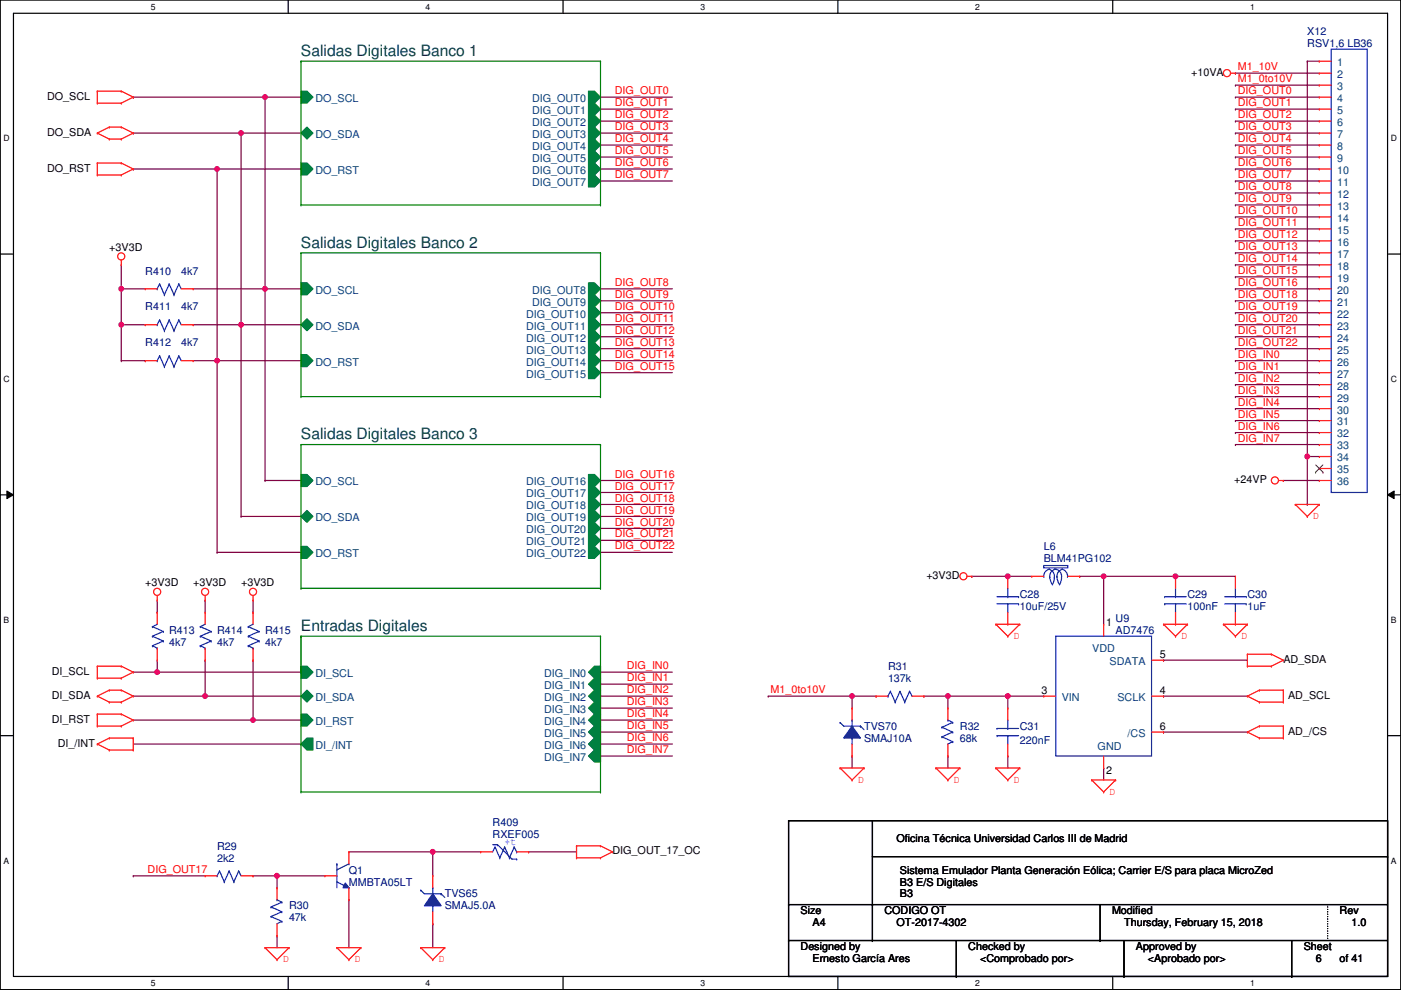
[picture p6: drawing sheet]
<svg xmlns="http://www.w3.org/2000/svg" width="297mm" height="210mm" viewBox="0 0 297 210" stroke-linecap="round" stroke-linejoin="round" font-family="sans-serif">
<path d="M.1 0h296.9v209.8h-296.9zM2.9 2.8h291.3v204.2h-291.3z" fill="none" stroke="#000" stroke-width=".25"/>
<g fill="#fff">
<path d="M32 .4h1v2h-1z"/>
<path d="M32 207.4h1v2h-1z"/>
</g>
<path d="M61.1 0v2.8M61.1 207v2.8" fill="none" stroke="#000" stroke-width=".25"/>
<g fill="#fff">
<path d="M90.2 .4h1v2h-1z"/>
<path d="M90.2 207.4h1v2h-1z"/>
</g>
<path d="M119.4 0v2.8M119.4 207v2.8" fill="none" stroke="#000" stroke-width=".25"/>
<g fill="#fff">
<path d="M148.5 .4h1v2h-1z"/>
<path d="M148.5 207.4h1v2h-1z"/>
</g>
<path d="M177.6 0v2.8M177.6 207v2.8" fill="none" stroke="#000" stroke-width=".25"/>
<g fill="#fff">
<path d="M206.8 .4h1v2h-1z"/>
<path d="M206.8 207.4h1v2h-1z"/>
</g>
<path d="M235.9 0v2.8M235.9 207v2.8" fill="none" stroke="#000" stroke-width=".25"/>
<g fill="#fff">
<path d="M265 .4h1v2h-1z"/>
<path d="M265 207.4h1v2h-1z"/>
<path d="M.8 28.3h1.2v2.1h-1.2z"/>
<path d="M294.9 28.3h1.3v2.1h-1.3z"/>
<path d="M.8 79.4h1.2v2h-1.2z"/>
<path d="M294.9 79.4h1.3v2h-1.3z"/>
</g>
<path d="M.1 53.9h2.8M294.2 53.9h2.8" fill="none" stroke="#000" stroke-width=".25"/>
<g fill="#fff">
<path d="M.8 130.5h1.2v2h-1.2z"/>
<path d="M294.9 130.5h1.2v2h-1.2z"/>
</g>
<path d="M.1 104.9h2.8M294.2 104.9h2.8" fill="none" stroke="#000" stroke-width=".25"/>
<path d="M1.5 104.1l1.4 .8-1.4 .8zM294.2 104.9l1.4-.8v1.6z" fill="#000"/>
<path d="M1.5 104.1l1.4 .8-1.4 .8zM294.2 104.9l1.4-.8v1.6z" fill="none" stroke="#000" stroke-width=".21"/>
<g fill="#fff">
<path d="M.8 181.5h1.2v2h-1.2z"/>
<path d="M294.9 181.5h1.2v2h-1.2z"/>
</g>
<path d="M.1 156h2.8M294.2 156h2.8" fill="none" stroke="#000" stroke-width=".25"/>
<g fill="none" stroke="#800040" stroke-width=".25">
<path d="M28.3 20.6h.1M28.3 28.2h.1M28.3 35.8h.1M28.3 28.2h22.8M28.3 20.6h27.9M28.3 35.8h17.7M56.2 20.6h.1M56.2 20.6v40.6M127.3 28.2h.1M127.3 25.7h.1M127.3 23.1h.1M127.3 20.6h.1"/>
<path d="M127.3 33.3h.1M127.3 35.8h.1M127.3 30.8h.1M127.3 28.2h15.3M127.3 25.7h15.3M127.3 23.1h15.3M127.3 20.6h15.3M127.3 33.3h15.3M127.3 35.8h15.3M127.3 30.8h15.3M261.9 76.5h.1M261.9 79h.1"/>
<path d="M261.9 76.5h17.8M261.9 79h17.8M261.9 89.2h.1M261.9 86.6h.1M261.9 84.1h.1M261.9 81.6h.1M261.9 89.2h17.8M261.9 86.6h17.8M261.9 84.1h17.8M261.9 81.6h17.8"/>
</g>
<circle cx="56.2" cy="61.2" r=".5" fill="#f0f"/>
<circle cx="56.2" cy="61.2" r=".5" fill="none" stroke="#f0f" stroke-width=".25"/>
<circle cx="56.2" cy="20.6" r=".5" fill="#f0f"/>
<circle cx="56.2" cy="20.6" r=".5" fill="none" stroke="#f0f" stroke-width=".25"/>
<path d="M51.1 28.2h.1M51.1 28.2v40.7M56.2 20.6h.1M56.2 20.6h7.6M56.2 61.2h.1M56.2 61.2h7.6" fill="none" stroke="#800040" stroke-width=".25"/>
<circle cx="51.1" cy="28.2" r=".5" fill="#f0f"/>
<circle cx="51.1" cy="28.2" r=".5" fill="none" stroke="#f0f" stroke-width=".25"/>
<path d="M46 35.8h.1M46 35.8v40.7M51.1 28.2h.1M51.1 28.2h12.7M51.1 68.9h.1M51.1 68.9h12.7" fill="none" stroke="#800040" stroke-width=".25"/>
<circle cx="46" cy="35.8" r=".5" fill="#f0f"/>
<circle cx="46" cy="35.8" r=".5" fill="none" stroke="#f0f" stroke-width=".25"/>
<path d="M46 35.8h.1M46 35.8h17.8M46 76.5h.1M46 76.5h17.8M51.1 68.9h.1M51.1 68.9v40.6M56.2 61.2h.1M56.2 61.2v40.7M56.2 101.9h.1M56.2 101.9h7.6" fill="none" stroke="#800040" stroke-width=".25"/>
<circle cx="51.1" cy="68.8" r=".5" fill="#f0f"/>
<circle cx="51.1" cy="68.8" r=".5" fill="none" stroke="#f0f" stroke-width=".25"/>
<path d="M46 76.5h.1M46 76.5v40.6M51.1 109.5h.1M51.1 109.5h12.7" fill="none" stroke="#800040" stroke-width=".25"/>
<circle cx="46" cy="76.5" r=".5" fill="#f0f"/>
<circle cx="46" cy="76.5" r=".5" fill="none" stroke="#f0f" stroke-width=".25"/>
<path d="M46 117.1h.1M46 117.1h17.8M28.3 142.5h5M28.3 147.6h15.2M33.3 142.5h.1M43.5 147.6h.1" fill="none" stroke="#800040" stroke-width=".25"/>
<circle cx="43.5" cy="147.6" r=".5" fill="#f0f"/>
<circle cx="43.5" cy="147.6" r=".5" fill="none" stroke="#f0f" stroke-width=".25"/>
<path d="M28.3 152.7h25.4M53.7 152.7h.1" fill="none" stroke="#800040" stroke-width=".25"/>
<circle cx="53.6" cy="152.7" r=".5" fill="#f0f"/>
<circle cx="53.6" cy="152.7" r=".5" fill="none" stroke="#f0f" stroke-width=".25"/>
<g fill="none" stroke="#800040" stroke-width=".25">
<path d="M277.2 13v83.8M261.9 91.7h.1M261.9 94.3h.1M261.9 91.7h17.8M261.9 94.3h17.8M277.2 96.8h.1M272.1 101.9h.1M272.1 101.9h7.6M63.8 134.9h.1M63.8 134.9v7.6M127.3 150.1h.1M127.3 152.7h.1"/>
<path d="M127.3 155.2h.1M127.3 157.8h.1M127.3 145.1h.1M127.3 142.5h.1M127.3 147.6h.1M127.3 150.1h15.3M127.3 152.7h15.3M127.3 155.2h15.3M127.3 157.8h15.3M127.3 145.1h15.3M127.3 142.5h15.3M127.3 147.6h15.3"/>
<path d="M127.3 160.3h.1M127.3 160.3h15.3"/>
</g>
<circle cx="277.2" cy="96.8" r=".5" fill="#f0f"/>
<circle cx="277.2" cy="96.8" r=".5" fill="none" stroke="#f0f" stroke-width=".25"/>
<g fill="none" stroke="#800040" stroke-width=".25">
<path d="M127.3 38.4h.1M127.3 38.4h15.3M127.3 68.9h.1M127.3 66.3h.1M127.3 63.8h.1M127.3 61.2h.1M127.3 73.9h.1M127.3 71.4h.1M127.3 79h.1M127.3 76.5h.1M127.3 68.9h15.3M127.3 66.3h15.3"/>
<path d="M127.3 63.8h15.3M127.3 61.2h15.3M127.3 73.9h15.3M127.3 71.4h15.3M127.3 79h15.3M127.3 76.5h15.3M277.2 96.8h.1M277.2 96.8h2.5M277.2 96.8v10.2M127.3 104.4h.1M127.3 109.5h.1M127.3 107h.1"/>
<path d="M127.3 101.9h.1M127.3 112h.1M127.3 114.6h.1M127.3 117.1h.1M127.3 104.4h15.3M127.3 109.5h15.3M127.3 107h15.3M127.3 101.9h15.3M127.3 112h15.3M127.3 114.6h15.3M127.3 117.1h15.3M277.2 107h.1"/>
<path d="M28.3 185.7h.1M28.3 185.7h15.2M53.7 185.7h.1M53.7 185.7h5M58.7 185.7h.1M58.7 185.7v2.5M74 190.8h.1M74 190.8v10.1"/>
</g>
<circle cx="58.7" cy="185.7" r=".5" fill="#f0f"/>
<circle cx="58.7" cy="185.7" r=".5" fill="none" stroke="#f0f" stroke-width=".25"/>
<path d="M58.7 185.7h.1M58.7 198.4h.1M58.7 185.7h10.2M58.7 198.4v2.5M74 180.6h17.8M91.8 180.6h.1" fill="none" stroke="#800040" stroke-width=".25"/>
<circle cx="91.7" cy="180.6" r=".5" fill="#f0f"/>
<circle cx="91.7" cy="180.6" r=".5" fill="none" stroke="#f0f" stroke-width=".25"/>
<path d="M234 122.2h.1M234 122.2v10.2M162.9 147.6h.1M162.9 147.6h17.8M195.9 147.6h.1M195.9 147.6h5.1" fill="none" stroke="#800040" stroke-width=".25"/>
<circle cx="201" cy="147.6" r=".5" fill="#f0f"/>
<circle cx="201" cy="147.6" r=".5" fill="none" stroke="#f0f" stroke-width=".25"/>
<path d="M201 147.6h.1M201 147.6v2.5M213.7 147.6h.1M213.7 147.6h7.6M213.7 147.6v2.5" fill="none" stroke="#800040" stroke-width=".25"/>
<circle cx="213.7" cy="147.6" r=".5" fill="#f0f"/>
<circle cx="213.7" cy="147.6" r=".5" fill="none" stroke="#f0f" stroke-width=".25"/>
<g fill="none" stroke="#800040" stroke-width=".25">
<path d="M206.1 122.2h.1M206.1 122.2h7.6M228.9 122.2h.1M228.9 122.2h5.1M246.7 140h.1M246.7 140h17.8M201 147.6h.1M201 147.6h12.7M246.7 147.6h.1M246.7 155.2h.1M246.7 147.6h17.8M246.7 155.2h17.8"/>
<path d="M201 160.3h.1M201 160.3v2.5M213.7 160.3h.1M213.7 160.3v2.5"/>
</g>
<circle cx="234" cy="122.2" r=".5" fill="#f0f"/>
<circle cx="234" cy="122.2" r=".5" fill="none" stroke="#f0f" stroke-width=".25"/>
<path d="M234 122.2h.1M234 122.2h15.2" fill="none" stroke="#800040" stroke-width=".25"/>
<circle cx="249.2" cy="122.2" r=".5" fill="#f0f"/>
<circle cx="249.2" cy="122.2" r=".5" fill="none" stroke="#f0f" stroke-width=".25"/>
<g fill="none" stroke="#800040" stroke-width=".25">
<path d="M261.9 18.1h.1M261.9 15.5h.1M261.9 18.1h17.8M261.9 15.5h17.8M277.2 13h.1M277.2 13h2.5M261.9 28.2h.1M261.9 25.7h.1M261.9 23.1h.1M261.9 20.6h.1M261.9 38.4h.1M261.9 35.8h.1"/>
<path d="M261.9 33.3h.1M261.9 30.8h.1M261.9 28.2h17.8M261.9 25.7h17.8M261.9 23.1h17.8M261.9 20.6h17.8M261.9 38.4h17.8M261.9 35.8h17.8M261.9 33.3h17.8M261.9 30.8h17.8M261.9 48.5h.1M261.9 46h.1"/>
<path d="M261.9 43.5h.1M261.9 40.9h.1M261.9 58.7h.1M261.9 56.2h.1M261.9 53.6h.1M261.9 51.1h.1M261.9 48.5h17.8M261.9 46h17.8M261.9 43.5h17.8M261.9 40.9h17.8M261.9 58.7h17.8M261.9 56.2h17.8"/>
<path d="M261.9 53.6h17.8M261.9 51.1h17.8M261.9 66.3h.1M261.9 63.8h.1M261.9 61.2h.1M261.9 68.9h.1M261.9 71.4h.1M261.9 73.9h.1M261.9 66.3h17.8M261.9 63.8h17.8M261.9 61.2h17.8M261.9 68.9h17.8"/>
<path d="M261.9 71.4h17.8M261.9 73.9h17.8M213.7 122.2h.1M213.7 122.2h5.1M234 162.8h.1M234 162.8v2.6"/>
</g>
<circle cx="213.7" cy="122.2" r=".5" fill="#f0f"/>
<circle cx="213.7" cy="122.2" r=".5" fill="none" stroke="#f0f" stroke-width=".25"/>
<g fill="none" stroke="#800040" stroke-width=".25">
<path d="M249.2 122.2h.1M249.2 122.2h12.7M180.7 147.6h.1M180.7 147.6v2.5M180.7 160.3h.1M180.7 160.3v2.5M91.8 195.9h.1M91.8 180.6h.1M91.8 180.6h10.1M91.8 180.6v5.1M91.8 195.9v5M112.1 180.6h.1"/>
<path d="M112.1 180.6h10.1"/>
</g>
<circle cx="180.6" cy="147.6" r=".5" fill="#f0f"/>
<circle cx="180.6" cy="147.6" r=".5" fill="none" stroke="#f0f" stroke-width=".25"/>
<path d="M25.7 56.2v5M25.7 61.2h.1M180.7 147.6h5M185.7 147.6h.1" fill="none" stroke="#800040" stroke-width=".25"/>
<circle cx="25.7" cy="61.2" r=".5" fill="#f0f"/>
<circle cx="25.7" cy="61.2" r=".5" fill="none" stroke="#f0f" stroke-width=".25"/>
<path d="M25.7 68.9h.1M25.7 76.5h.1M25.7 76.5h5.1M25.7 68.9h5.1M25.7 68.9v7.6M30.8 76.5h.1" fill="none" stroke="#800040" stroke-width=".25"/>
<circle cx="25.7" cy="68.8" r=".5" fill="#f0f"/>
<circle cx="25.7" cy="68.8" r=".5" fill="none" stroke="#f0f" stroke-width=".25"/>
<g fill="none" stroke="#800040" stroke-width=".25">
<path d="M25.7 61.2h.1M25.7 68.9h.1M25.7 61.2h5.1M25.7 61.2v7.7M41 61.2h15.2M41 68.9h10.1M41 76.5h5M46 76.5h.1M51.1 68.9h.1M56.2 61.2h.1M33.3 140v2.5M33.3 142.5h.1"/>
<path d="M33.3 142.5h30.5M63.8 142.5h.1"/>
</g>
<circle cx="33.3" cy="142.5" r=".5" fill="#f0f"/>
<circle cx="33.3" cy="142.5" r=".5" fill="none" stroke="#f0f" stroke-width=".25"/>
<g fill="none" stroke="#800040" stroke-width=".25">
<path d="M33.3 129.8h.1M33.3 127.3v2.5M43.5 140h.1M43.5 127.3h.1M43.5 127.3v2.5M43.5 140v7.6M53.7 140h.1M53.7 129.8h.1M53.7 127.3v2.5M53.7 140v12.7M28.3 157.8h35.5M43.5 147.6h.1"/>
<path d="M43.5 147.6h20.3M53.7 152.7h.1M53.7 152.7h10.1M63.8 157.8h.1"/>
</g>
<g fill="none" stroke="#f00" stroke-width=".25">
<path d="M20.6 19.3h.1M20.6 19.3v2.6M20.6 19.3h5.1M25.7 19.3h.1M25.7 19.3l2.6 1.3M260.9 15.5h1M261.9 15.5h.1M20.6 37.1h.1M20.6 34.6h.1M20.6 21.9h.1M20.6 28.2h.1M20.6 34.6v2.5"/>
<path d="M20.6 34.6h5.1M20.6 37.1h5.1M20.6 21.9h5.1M20.6 28.2l2.6 1.3M23.2 26.9h.1M23.2 29.5h.1M23.2 26.9l-2.6 1.3M23.2 26.9h2.5M23.2 29.5h2.5M25.7 34.6h.1M25.7 37.1h.1M25.7 21.9h.1"/>
<path d="M25.7 26.9h.1M25.7 29.5h.1M25.7 34.6l2.6 1.2M25.7 26.9l2.6 1.3M28.3 35.8h.1M28.3 20.6h.1M28.3 28.2h.1M28.3 35.8l-2.6 1.3M28.3 20.6l-2.6 1.3M28.3 28.2l-2.6 1.3M25.7 56.2h.1M25.7 55.1v1.1"/>
<path d="M30.8 76.5h.1M30.8 76.5h2.5M38.4 76.5h2.6M41 76.5h.1M271.1 101.9h1M272.1 101.9h.1M274.6 107h.1M274.6 107h5.1M274.6 107l2.6 2.5M277.2 109.5h.1M279.7 107h.1M279.7 107l-2.5 2.5"/>
<path d="M33.3 127.3h.1M33.3 126.3v1M43.5 127.3h.1M43.5 126.3v1M53.7 127.3h.1M53.7 126.3v1M205 122.2h1.1M206.1 122.2h.1M211.1 132.4h.1M211.1 132.4h5.1M211.1 132.4l2.6 2.5M213.7 134.9h.1"/>
<path d="M213.7 122.2h.1M213.7 132.4h.1M213.7 122.2v2.5M213.7 129.8v2.6M216.2 132.4h.1M216.2 132.4l-2.5 2.5M246.7 132.4h.1M246.7 132.4h5.1M246.7 132.4l2.5 2.5M249.2 134.9h.1M251.8 132.4h.1M251.8 132.4l-2.6 2.5"/>
<path d="M259.4 132.4h.1M259.4 132.4h5.1M259.4 132.4l2.5 2.5M261.9 134.9h.1M264.5 138.7h.1M264.5 132.4h.1M264.5 138.7h5.1M264.5 138.7v2.5M264.5 132.4l-2.6 2.5M269.6 138.7h.1M269.6 138.7l2.5 1.3M272.1 140h.1"/>
<path d="M272.1 140l-2.5 1.2M20.6 143.8h.1M20.6 141.2h.1M20.6 153.9h.1M20.6 151.4h.1M20.6 147.6h.1M20.6 157.8h.1M20.6 141.2h5.1M20.6 143.8h5.1M20.6 141.2v2.6M20.6 151.4v2.5M20.6 151.4h5.1"/>
<path d="M20.6 153.9h5.1M20.6 147.6l2.6 1.3M20.6 157.8l2.6 1.2M23.2 146.3h.1M23.2 148.9h.1M23.2 156.5h.1M23.2 159h.1M23.2 146.3l-2.6 1.3M23.2 146.3h2.5M23.2 148.9h2.5M23.2 156.5h5.1M23.2 156.5l-2.6 1.3"/>
<path d="M23.2 159h5.1M25.7 141.2h.1M25.7 143.8h.1M25.7 151.4h.1M25.7 153.9h.1M25.7 146.3h.1M25.7 148.9h.1M25.7 141.2l2.6 1.3M25.7 151.4l2.6 1.3M25.7 146.3l2.6 1.3M28.3 142.5h.1M28.3 152.7h.1"/>
<path d="M28.3 147.6h.1M28.3 159h.1M28.3 156.5h.1M28.3 142.5l-2.6 1.3M28.3 152.7l-2.6 1.2M28.3 147.6l-2.6 1.3M28.3 156.5v2.5M213.7 150.1h.1M213.7 150.1v2.6M213.7 157.8v2.5M264.5 147.6h.1M264.5 141.2h.1"/>
<path d="M264.5 155.2h.1M264.5 141.2h5.1M264.5 147.6l2.5 1.3M264.5 155.2l2.5 1.3M267 146.3h.1M267 148.9h.1M267 153.9h.1M267 156.5h.1M267 153.9h5.1M267 146.3h5.1M267 148.9h5.1M267 146.3l-2.5 1.3"/>
<path d="M267 153.9l-2.5 1.3M267 156.5h5.1M269.6 141.2h.1M272.1 148.9h.1M272.1 146.3h.1M272.1 156.5h.1M272.1 153.9h.1M272.1 146.3v2.6M272.1 153.9v2.6M122.2 179.3h.1M122.2 179.3h5.1M122.2 179.3v2.6"/>
<path d="M127.3 179.3h.1M127.3 179.3l2.6 1.3M178.1 162.8h.1M178.1 162.8h5.1M178.1 162.8l2.6 2.6M180.7 165.4h.1M183.2 162.8h.1M183.2 162.8l-2.5 2.6M198.4 162.8h.1M198.4 162.8h5.1M198.4 162.8l2.6 2.6M201 165.4h.1"/>
<path d="M203.5 162.8h.1M203.5 162.8l-2.5 2.6M211.1 162.8h.1M211.1 162.8h5.1M211.1 162.8l2.6 2.6M213.7 165.4h.1M213.7 160.3h.1M216.2 162.8h.1M216.2 162.8l-2.5 2.6M231.5 165.4h.1M231.5 165.4h5M231.5 165.4l2.5 2.5"/>
<path d="M234 167.9h.1M236.5 165.4h.1M236.5 165.4l-2.5 2.5M58.7 198.4h.1M58.7 188.2h.1M58.7 188.2v2.6M58.7 195.9v2.5M101.9 180.6h.1M101.9 180.6h2.6M109.5 180.6h2.6M112.1 180.6h.1M122.2 181.9h.1"/>
<path d="M122.2 181.9h5.1M127.3 181.9h.1M129.9 180.6h.1M129.9 180.6l-2.6 1.3M56.2 200.9h.1M56.2 200.9h5.1M56.2 200.9l2.5 2.6M58.7 203.5h.1M61.3 200.9h.1M61.3 200.9l-2.6 2.6M71.4 200.9h.1M71.4 200.9h5.1"/>
<path d="M71.4 200.9l2.6 2.6M74 203.5h.1M76.5 200.9h.1M76.5 200.9l-2.5 2.6M89.2 200.9h.1M89.2 200.9h5.1M89.2 200.9l2.6 2.6M91.8 203.5h.1M94.3 200.9h.1M94.3 200.9l-2.5 2.6"/>
<circle cx="260.1" cy="15.5" r=".76"/>
<circle cx="25.7" cy="54.4" r=".76"/>
<circle cx="270.3" cy="101.9" r=".76"/>
<circle cx="33.3" cy="125.5" r=".76"/>
<circle cx="43.5" cy="125.5" r=".76"/>
<circle cx="53.6" cy="125.5" r=".76"/>
<circle cx="204.3" cy="122.2" r=".76"/>
</g>
<g fill="none" stroke="#000" stroke-width=".25">
<path d="M167.2 174h127v33h-127zM185 174v25.4M167.2 199.4h.1M167.2 191.8h.1M167.2 199.4h127M167.2 191.8h127M185 199.4h.1M185 191.8h.1M185 181.6h109.2M202.8 199.4v7.6M233.2 199.4h.1M233.2 191.8v7.6"/>
<path d="M238.3 199.4v7.6M273.9 199.4v7.6M294.2 181.6h.1M202.8 207h.1M238.3 207h.1M273.9 207h.1"/>
</g>
<path d="M281.5 191.8v7.6M281.5 199.4h.1" fill="none" stroke="#000" stroke-width=".25" stroke-dasharray="0 .5"/>
<g fill="none" stroke="#00f" stroke-width=".25">
<path d="M33.3 76.5h.1M33.8 75.5h.1M33.8 75.5l1.1 2.2M33.8 75.5l-.5 1M34.9 77.7h.1M35.9 75.5h.1M35.9 75.5l1 2.2M35.9 75.5l-1 2.2M36.9 77.7h.1M37.9 75.5h.1M37.9 75.5l-1 2.2M37.9 75.5l.5 1"/>
<path d="M211.4 128h4.6M211.4 126.5h4.6M213.7 126.5h.1M213.7 128h.1M213.7 124.7v1.8M213.7 128v1.8M216 128h.1M216 126.5h.1M211.4 154.5h.1M211.4 156h.1M211.4 154.5h4.6M211.4 156h4.6"/>
<path d="M213.7 156h.1M213.7 154.5h.1M213.7 152.7v1.8M213.7 156v1.8M104.5 179.1h1M105 179.6h.1M105 179.6l1 2.3M105 179.6l-.5 1M105.5 179.1h.1M105.5 179.1l3 3h1M107 179.6h.1M107 179.6l-1 2.3"/>
<path d="M107 179.6l1 2.3M109 179.6h.1M109 179.6l-1 2.3M109 179.6l.5 1M57.5 194.3h.1M57.5 192.3h.1M57.5 194.3l2.3 1M57.5 192.3l2.3 1M58.7 190.8h.1M58.7 190.8l1.1 .5M59.8 193.3h.1M59.8 191.3h.1"/>
<path d="M59.8 195.3h.1M59.8 193.3l-2.3 1M59.8 191.3l-2.3 1M59.8 195.3l-1.1 .6M90 189.5h3.5M91.8 192h.1M91.8 188.2h.1M91.8 188.2v1.3M91.8 192v1.3M93.5 189.5h.1M106 181.9h.1M108 181.9h.1"/>
<path d="M109.5 180.6h.1M109.5 182.1h.1"/>
</g>
<path d="M91.8 189.5l1.7 2.5h-3.5z" fill-rule="evenodd" fill="#00f"/>
<path d="M282.3 10.4h7.6v94h-7.6zM89.2 188.7h.1M89.2 188.7l.8 .8M91.8 189.5l1.7 2.5h-3.5zM93.5 189.5h.1M93.5 189.5l.8 .8" fill="none" stroke="#00f" stroke-width=".25"/>
<g fill="none" stroke="#f00" stroke-width=".25">
<path d="M279.7 13h.1M279.7 15.5h.1M279.7 18.1h.1M279.7 13h2.6M279.7 15.5h2.6M279.7 18.1h2.6M279.7 20.6h.1M279.7 23.1h.1M279.7 25.7h.1M279.7 28.2h.1M279.7 30.8h.1M279.7 33.3h.1"/>
<path d="M279.7 35.8h.1M279.7 38.4h.1M279.7 20.6h2.6M279.7 23.1h2.6M279.7 25.7h2.6M279.7 28.2h2.6M279.7 30.8h2.6M279.7 33.3h2.6M279.7 35.8h2.6M279.7 38.4h2.6M279.7 40.9h.1M279.7 43.5h.1"/>
<path d="M279.7 46h.1M279.7 48.5h.1M279.7 51.1h.1M279.7 53.6h.1M279.7 56.2h.1M279.7 58.7h.1M279.7 40.9h2.6M279.7 43.5h2.6M279.7 46h2.6M279.7 48.5h2.6M279.7 51.1h2.6M279.7 53.6h2.6"/>
<path d="M279.7 56.2h2.6M279.7 58.7h2.6M279.7 61.2h.1M279.7 63.8h.1M279.7 66.3h.1M279.7 68.9h.1M279.7 71.4h.1M279.7 73.9h.1M279.7 76.5h.1M279.7 79h.1M279.7 61.2h2.6M279.7 63.8h2.6"/>
<path d="M279.7 66.3h2.6M279.7 68.9h2.6M279.7 71.4h2.6M279.7 73.9h2.6M279.7 76.5h2.6M279.7 79h2.6M279.7 81.6h.1M279.7 84.1h.1M279.7 86.6h.1M279.7 89.2h.1M279.7 91.7h.1M279.7 94.3h.1"/>
<path d="M279.7 96.8h.1M279.7 99.3h.1M279.7 81.6h2.6M279.7 84.1h2.6M279.7 86.6h2.6M279.7 89.2h2.6M279.7 91.7h2.6M279.7 94.3h2.6M279.7 96.8h2.6M279.7 99.3h2.6M279.7 101.9h.1M279.7 101.9h2.6"/>
<path d="M91.8 195.9h.1M91.8 185.7h.1M91.8 185.7v2.5M91.8 193.3v2.6"/>
</g>
<path d="M279 98.6l1.5 1.5M280.5 98.6l-1.6 1.5M278.9 100.1h.1M280.5 100.1h.1" fill="none" stroke="#804000" stroke-width=".21"/>
<path d="M124.8 19.3h1.2l1.3 1.3-1.3 1.3h-1.2z" fill-rule="evenodd" fill="#008040"/>
<path d="M124.8 19.3h1.2l1.3 1.3-1.3 1.3h-1.2z" fill="none" stroke="#008040" stroke-width=".25"/>
<path d="M124.8 21.9h1.2l1.3 1.2-1.3 1.3h-1.2z" fill-rule="evenodd" fill="#008040"/>
<path d="M124.8 21.9h1.2l1.3 1.2-1.3 1.3h-1.2z" fill="none" stroke="#008040" stroke-width=".25"/>
<path d="M124.8 24.4h1.2l1.3 1.3-1.3 1.2h-1.2z" fill-rule="evenodd" fill="#008040"/>
<path d="M124.8 24.4h1.2l1.3 1.3-1.3 1.2h-1.2z" fill="none" stroke="#008040" stroke-width=".25"/>
<path d="M124.8 26.9h1.2l1.3 1.3-1.3 1.3h-1.2z" fill-rule="evenodd" fill="#008040"/>
<path d="M124.8 26.9h1.2l1.3 1.3-1.3 1.3h-1.2z" fill="none" stroke="#008040" stroke-width=".25"/>
<path d="M124.8 29.5h1.2l1.3 1.3-1.3 1.2h-1.2z" fill-rule="evenodd" fill="#008040"/>
<path d="M124.8 29.5h1.2l1.3 1.3-1.3 1.2h-1.2z" fill="none" stroke="#008040" stroke-width=".25"/>
<path d="M124.8 32h1.2l1.3 1.3-1.3 1.3h-1.2z" fill-rule="evenodd" fill="#008040"/>
<path d="M124.8 32h1.2l1.3 1.3-1.3 1.3h-1.2z" fill="none" stroke="#008040" stroke-width=".25"/>
<path d="M124.8 34.6h1.2l1.3 1.2-1.3 1.3h-1.2z" fill-rule="evenodd" fill="#008040"/>
<path d="M124.8 34.6h1.2l1.3 1.2-1.3 1.3h-1.2z" fill="none" stroke="#008040" stroke-width=".25"/>
<path d="M63.8 34.6h1.3l1.3 1.2-1.3 1.3h-1.3z" fill-rule="evenodd" fill="#008040"/>
<path d="M63.8 34.6h1.3l1.3 1.2-1.3 1.3h-1.3z" fill="none" stroke="#008040" stroke-width=".25"/>
<path d="M63.8 19.3h1.3l1.3 1.3-1.3 1.3h-1.3z" fill-rule="evenodd" fill="#008040"/>
<path d="M63.8 19.3h1.3l1.3 1.3-1.3 1.3h-1.3z" fill="none" stroke="#008040" stroke-width=".25"/>
<path d="M63.8 28.2l1.3-1.3 1.3 1.3-1.3 1.3z" fill="#008040"/>
<path d="M63.8 28.2l1.3-1.3 1.3 1.3-1.3 1.3z" fill="none" stroke="#008040" stroke-width=".25"/>
<path d="M124.8 37.1h1.2l1.3 1.3-1.3 1.2h-1.2z" fill-rule="evenodd" fill="#008040"/>
<path d="M124.8 37.1h1.2l1.3 1.3-1.3 1.2h-1.2z" fill="none" stroke="#008040" stroke-width=".25"/>
<path d="M63.8 13h.1M63.8 13h63.5M63.8 13v30.5M127.3 13h.1M127.3 13v30.5M63.8 43.5h.1M63.8 43.5h63.5M127.3 43.5h.1" fill="none" stroke="#008000" stroke-width=".25"/>
<path d="M71.4 183.2h.1M71.4 183.2v5M74 183.2h.1M74 183.2l-2.6 1.2" fill="none" stroke="#00f" stroke-width=".25"/>
<path d="M73.2 187.2l.8 1h-1.3z" fill="#00f"/>
<g fill="none" stroke="#00f" stroke-width=".25">
<path d="M32.3 134.9h.1M32.3 136.9h.1M32.3 132.9h.1M32.3 132.9l2.3 1M32.3 134.9l2.3 1M32.3 136.9l1 .5M33.3 137.4h.1M33.3 132.4l-1 .5M34.6 133.9h.1M34.6 135.9h.1M34.6 133.9l-2.3 1M34.6 135.9l-2.3 1"/>
<path d="M223.8 134.9h20.4v25.4h-20.4zM246.9 126.5h.1M246.9 128h.1M246.9 126.5h4.6M246.9 128h4.6M249.2 128h.1M249.2 126.5h.1M249.2 124.7v1.8M249.2 128v1.8M71.4 187l2.6 1.2M73.2 187.2l.8 1h-1.3zM74 188.2h.1"/>
</g>
<g fill="none" stroke="#f00" stroke-width=".25">
<path d="M33.3 129.8h.1M33.3 140h.1M33.3 129.8v2.6M33.3 137.4v2.6M234 132.4h.1M234 132.4v2.5M244.2 140h2.5M246.7 140h.1M249.2 132.4h.1M249.2 122.2h.1M249.2 122.2v2.5M249.2 129.8v2.6"/>
<path d="M221.3 147.6h.1M221.3 147.6h2.5M244.2 147.6h2.5M244.2 155.2h2.5M246.7 155.2h.1M246.7 147.6h.1M234 162.8h.1M234 160.3v2.5M68.9 185.7h.1M68.9 185.7h2.5M74 180.6h.1M74 190.8h.1"/>
<path d="M74 180.6v2.6M74 188.2v2.6"/>
</g>
<path d="M124.8 100.6h1.2l1.3 1.3-1.3 1.2h-1.2z" fill-rule="evenodd" fill="#008040"/>
<path d="M124.8 100.6h1.2l1.3 1.3-1.3 1.2h-1.2z" fill="none" stroke="#008040" stroke-width=".25"/>
<path d="M124.8 105.7h1.2l1.3 1.3-1.3 1.2h-1.2z" fill-rule="evenodd" fill="#008040"/>
<path d="M124.8 105.7h1.2l1.3 1.3-1.3 1.2h-1.2z" fill="none" stroke="#008040" stroke-width=".25"/>
<path d="M124.8 108.2h1.2l1.3 1.3-1.3 1.3h-1.2z" fill-rule="evenodd" fill="#008040"/>
<path d="M124.8 108.2h1.2l1.3 1.3-1.3 1.3h-1.2z" fill="none" stroke="#008040" stroke-width=".25"/>
<path d="M63.8 100.6h1.3l1.3 1.3-1.3 1.2h-1.3z" fill-rule="evenodd" fill="#008040"/>
<path d="M63.8 100.6h1.3l1.3 1.3-1.3 1.2h-1.3z" fill="none" stroke="#008040" stroke-width=".25"/>
<path d="M63.8 109.5l1.3-1.3 1.3 1.3-1.3 1.3z" fill="#008040"/>
<path d="M63.8 109.5l1.3-1.3 1.3 1.3-1.3 1.3z" fill="none" stroke="#008040" stroke-width=".25"/>
<path d="M63.8 115.8h1.3l1.3 1.3-1.3 1.3h-1.3z" fill-rule="evenodd" fill="#008040"/>
<path d="M63.8 115.8h1.3l1.3 1.3-1.3 1.3h-1.3z" fill="none" stroke="#008040" stroke-width=".25"/>
<path d="M124.8 103.1h1.2l1.3 1.3-1.3 1.3h-1.2z" fill-rule="evenodd" fill="#008040"/>
<path d="M124.8 103.1h1.2l1.3 1.3-1.3 1.3h-1.2z" fill="none" stroke="#008040" stroke-width=".25"/>
<path d="M124.8 110.8h1.2l1.3 1.2-1.3 1.3h-1.2z" fill-rule="evenodd" fill="#008040"/>
<path d="M124.8 110.8h1.2l1.3 1.2-1.3 1.3h-1.2z" fill="none" stroke="#008040" stroke-width=".25"/>
<path d="M124.8 113.3h1.2l1.3 1.3-1.3 1.2h-1.2z" fill-rule="evenodd" fill="#008040"/>
<path d="M124.8 113.3h1.2l1.3 1.3-1.3 1.2h-1.2z" fill="none" stroke="#008040" stroke-width=".25"/>
<path d="M124.8 115.8h1.2l1.3 1.3-1.3 1.3h-1.2z" fill-rule="evenodd" fill="#008040"/>
<path d="M124.8 115.8h1.2l1.3 1.3-1.3 1.3h-1.2z" fill="none" stroke="#008040" stroke-width=".25"/>
<path d="M63.8 94.3h.1M63.8 94.3h63.5M63.8 94.3v30.4M127.3 94.3h.1M127.3 94.3v30.4M63.8 124.7h.1M63.8 124.7h63.5M127.3 124.7h.1" fill="none" stroke="#008000" stroke-width=".25"/>
<path d="M63.8 151.4h1.3l1.3 1.3-1.3 1.2h-1.3z" fill-rule="evenodd" fill="#008040"/>
<path d="M63.8 151.4h1.3l1.3 1.3-1.3 1.2h-1.3z" fill="none" stroke="#008040" stroke-width=".25"/>
<path d="M63.8 147.6l1.3-1.3 1.3 1.3-1.3 1.3z" fill="#008040"/>
<path d="M63.8 147.6l1.3-1.3 1.3 1.3-1.3 1.3z" fill="none" stroke="#008040" stroke-width=".25"/>
<path d="M63.8 141.2h1.3l1.3 1.3-1.3 1.3h-1.3z" fill-rule="evenodd" fill="#008040"/>
<path d="M63.8 141.2h1.3l1.3 1.3-1.3 1.3h-1.3z" fill="none" stroke="#008040" stroke-width=".25"/>
<path d="M124.8 142.5l1.2-1.3h1.3v2.6h-1.3z" fill-rule="evenodd" fill="#008040"/>
<path d="M124.8 142.5l1.2-1.3h1.3v2.6h-1.3z" fill="none" stroke="#008040" stroke-width=".25"/>
<path d="M124.8 145.1l1.2-1.3h1.3v2.5h-1.3z" fill-rule="evenodd" fill="#008040"/>
<path d="M124.8 145.1l1.2-1.3h1.3v2.5h-1.3z" fill="none" stroke="#008040" stroke-width=".25"/>
<path d="M124.8 147.6l1.2-1.3h1.3v2.6h-1.3z" fill-rule="evenodd" fill="#008040"/>
<path d="M124.8 147.6l1.2-1.3h1.3v2.6h-1.3z" fill="none" stroke="#008040" stroke-width=".25"/>
<path d="M124.8 150.1l1.2-1.2h1.3v2.5h-1.3z" fill-rule="evenodd" fill="#008040"/>
<path d="M124.8 150.1l1.2-1.2h1.3v2.5h-1.3z" fill="none" stroke="#008040" stroke-width=".25"/>
<path d="M124.8 152.7l1.2-1.3h1.3v2.5h-1.3z" fill-rule="evenodd" fill="#008040"/>
<path d="M124.8 152.7l1.2-1.3h1.3v2.5h-1.3z" fill="none" stroke="#008040" stroke-width=".25"/>
<path d="M124.8 155.2l1.2-1.3h1.3v2.6h-1.3z" fill-rule="evenodd" fill="#008040"/>
<path d="M124.8 155.2l1.2-1.3h1.3v2.6h-1.3z" fill="none" stroke="#008040" stroke-width=".25"/>
<path d="M124.8 157.8l1.2-1.3h1.3v2.5h-1.3z" fill-rule="evenodd" fill="#008040"/>
<path d="M124.8 157.8l1.2-1.3h1.3v2.5h-1.3z" fill="none" stroke="#008040" stroke-width=".25"/>
<path d="M124.8 160.3l1.2-1.3h1.3v2.6h-1.3z" fill-rule="evenodd" fill="#008040"/>
<path d="M124.8 160.3l1.2-1.3h1.3v2.6h-1.3z" fill="none" stroke="#008040" stroke-width=".25"/>
<path d="M63.8 157.8l1.3-1.3h1.3v2.5h-1.3z" fill-rule="evenodd" fill="#008040"/>
<path d="M63.8 157.8l1.3-1.3h1.3v2.5h-1.3z" fill="none" stroke="#008040" stroke-width=".25"/>
<path d="M63.8 134.9h.1M63.8 134.9h63.5M63.8 134.9v33M127.3 134.9h.1M127.3 134.9v33M63.8 167.9h.1M63.8 167.9h63.5M127.3 167.9h.1" fill="none" stroke="#008000" stroke-width=".25"/>
<g fill="none" stroke="#00f" stroke-width=".25">
<path d="M33.3 61.2h.1M33.8 60.2h.1M33.8 60.2l1.1 2.3M33.8 60.2l-.5 1M34.9 62.5h.1M35.9 60.2h.1M35.9 60.2l1 2.3M35.9 60.2l-1 2.3M36.9 62.5h.1M37.9 60.2h.1M37.9 60.2l-1 2.3M37.9 60.2l.5 1"/>
<path d="M42.5 134.9h.1M42.5 136.9h.1M42.5 132.9h.1M42.5 132.9l2.3 1M42.5 134.9l2.3 1M42.5 136.9l1 .5M43.5 137.4h.1M43.5 132.4l-1 .5M44.8 133.9h.1M44.8 135.9h.1M44.8 133.9l-2.3 1M44.8 135.9l-2.3 1"/>
<path d="M178.9 153.9h3.5M180.7 156.5h.1M180.7 152.7h.1M180.7 152.7v1.2M180.7 156.5v1.3M182.4 153.9h.1M188.3 147.6h.1M188.8 146.6h.1M188.8 146.6l1 2.3M188.8 146.6l-.5 1M189.8 148.9h.1M190.8 146.6h.1"/>
<path d="M190.8 146.6l1 2.3M190.8 146.6l-1 2.3M191.8 148.9h.1M192.8 146.6h.1M192.8 146.6l-1 2.3M192.8 146.6l.6 1"/>
</g>
<path d="M30.8 61.2h.1M30.8 61.2h2.5M38.4 61.2h2.6M41 61.2h.1M43.5 129.8h.1M43.5 140h.1M43.5 129.8v2.6M43.5 137.4v2.6M185.7 147.6h.1M185.7 147.6h2.6M193.4 147.6h2.5M195.9 147.6h.1" fill="none" stroke="#f00" stroke-width=".25"/>
<path d="M180.7 153.9l1.7 2.6h-3.5z" fill-rule="evenodd" fill="#00f"/>
<g fill="none" stroke="#00f" stroke-width=".25">
<path d="M52.6 134.9h.1M52.6 136.9h.1M52.6 132.9h.1M52.6 132.9l2.3 1M52.6 134.9l2.3 1M52.6 136.9l1.1 .5M53.7 137.4h.1M53.7 132.4l-1.1 .5M54.9 133.9h.1M54.9 135.9h.1M54.9 133.9l-2.3 1M54.9 135.9l-2.3 1"/>
<path d="M178.1 153.2h.1M178.1 153.2l.8 .7M180.7 153.9l1.7 2.6h-3.5zM182.4 153.9h.1M182.4 153.9l.8 .8M199.7 156.2h.1M199.7 154.2h.1M199.7 156.2l2.3 1M199.7 154.2l2.3 1M201 152.7h.1M201 152.7l1 .5M202 155.2h.1"/>
<path d="M202 153.2h.1M202 157.2h.1M202 155.2l-2.3 1M202 153.2l-2.3 1M202 157.2l-1 .6M46 185.7h.1M46.5 184.7h.1M46.5 184.7l1.1 2.3M46.5 184.7l-.5 1M47.6 187h.1M48.6 184.7h.1M48.6 184.7l1 2.3"/>
<path d="M48.6 184.7l-1 2.3M49.6 187h.1M50.6 184.7h.1M50.6 184.7l-1 2.3M50.6 184.7l.5 1"/>
</g>
<g fill="none" stroke="#f00" stroke-width=".25">
<path d="M53.7 129.8h.1M53.7 140h.1M53.7 129.8v2.6M53.7 137.4v2.6M180.7 150.1h.1M180.7 150.1v2.6M180.7 157.8v2.5M201 150.1h.1M201 150.1v2.6M201 157.8v2.5M180.7 160.3h.1M201 160.3h.1"/>
<path d="M43.5 185.7h.1M43.5 185.7h2.5M51.1 185.7h2.6M53.7 185.7h.1"/>
</g>
<path d="M63.8 68.9l1.3-1.3 1.3 1.3-1.3 1.2z" fill="#008040"/>
<path d="M63.8 68.9l1.3-1.3 1.3 1.3-1.3 1.2z" fill="none" stroke="#008040" stroke-width=".25"/>
<path d="M63.8 60h1.3l1.3 1.2-1.3 1.3h-1.3z" fill-rule="evenodd" fill="#008040"/>
<path d="M63.8 60h1.3l1.3 1.2-1.3 1.3h-1.3z" fill="none" stroke="#008040" stroke-width=".25"/>
<path d="M63.8 75.2h1.3l1.3 1.3-1.3 1.2h-1.3z" fill-rule="evenodd" fill="#008040"/>
<path d="M63.8 75.2h1.3l1.3 1.3-1.3 1.2h-1.3z" fill="none" stroke="#008040" stroke-width=".25"/>
<path d="M124.8 60h1.2l1.3 1.2-1.3 1.3h-1.2z" fill-rule="evenodd" fill="#008040"/>
<path d="M124.8 60h1.2l1.3 1.2-1.3 1.3h-1.2z" fill="none" stroke="#008040" stroke-width=".25"/>
<path d="M124.8 62.5h1.2l1.3 1.3-1.3 1.2h-1.2z" fill-rule="evenodd" fill="#008040"/>
<path d="M124.8 62.5h1.2l1.3 1.3-1.3 1.2h-1.2z" fill="none" stroke="#008040" stroke-width=".25"/>
<path d="M124.8 65h1.2l1.3 1.3-1.3 1.3h-1.2z" fill-rule="evenodd" fill="#008040"/>
<path d="M124.8 65h1.2l1.3 1.3-1.3 1.3h-1.2z" fill="none" stroke="#008040" stroke-width=".25"/>
<path d="M124.8 67.6h1.2l1.3 1.3-1.3 1.2h-1.2z" fill-rule="evenodd" fill="#008040"/>
<path d="M124.8 67.6h1.2l1.3 1.3-1.3 1.2h-1.2z" fill="none" stroke="#008040" stroke-width=".25"/>
<path d="M124.8 70.1h1.2l1.3 1.3-1.3 1.3h-1.2z" fill-rule="evenodd" fill="#008040"/>
<path d="M124.8 70.1h1.2l1.3 1.3-1.3 1.3h-1.2z" fill="none" stroke="#008040" stroke-width=".25"/>
<path d="M124.8 72.7h1.2l1.3 1.2-1.3 1.3h-1.2z" fill-rule="evenodd" fill="#008040"/>
<path d="M124.8 72.7h1.2l1.3 1.2-1.3 1.3h-1.2z" fill="none" stroke="#008040" stroke-width=".25"/>
<path d="M124.8 75.2h1.2l1.3 1.3-1.3 1.2h-1.2z" fill-rule="evenodd" fill="#008040"/>
<path d="M124.8 75.2h1.2l1.3 1.3-1.3 1.2h-1.2z" fill="none" stroke="#008040" stroke-width=".25"/>
<path d="M124.8 77.7h1.2l1.3 1.3-1.3 1.3h-1.2z" fill-rule="evenodd" fill="#008040"/>
<path d="M124.8 77.7h1.2l1.3 1.3-1.3 1.3h-1.2z" fill="none" stroke="#008040" stroke-width=".25"/>
<path d="M63.8 53.6h.1M63.8 53.6h63.5M63.8 53.6v30.5M127.3 53.6h.1M127.3 53.6v30.5M63.8 84.1h.1M63.8 84.1h63.5M127.3 84.1h.1" fill="none" stroke="#008000" stroke-width=".25"/>
<g fill="none" stroke="#00f" stroke-width=".25">
<path d="M33.3 68.9h.1M33.8 67.8h.1M33.8 67.8l1.1 2.3M33.8 67.8l-.5 1.1M34.9 70.1h.1M35.9 67.8h.1M35.9 67.8l1 2.3M35.9 67.8l-1 2.3M36.9 70.1h.1M37.9 67.8h.1M37.9 67.8l-1 2.3M37.9 67.8l.5 1.1"/>
<path d="M221.3 119.9h5.1v.5h-5.1zM222.4 120.7a1.48 1.48 0 0 1 1.1 1.7M222.5 120.7a1.51 1.51 0 0 0-1.2 1.7M222.6 122.2l.2 1.1 .3 .6M223.6 122.4l-.5 1.6M223.6 120.7a1.66 1.66 0 0 1 1.4 2.1l-.4 1.2M223.8 120.7a1.51 1.51 0 0 0-1.2 1.7M224.1 122.2l.2 1.1 .3 .6M225.1 120.7a1.48 1.48 0 0 1 1.2 1.7M225.3 120.7a1.51 1.51 0 0 0-1.2 1.7M259.6 128h4.6M259.6 126.5h4.6"/>
<path d="M261.9 126.5h.1M261.9 128h.1M261.9 124.7v1.8M261.9 128v1.8M264.2 128h.1M264.2 126.5h.1"/>
</g>
<path d="M30.8 68.9h.1M30.8 68.9h2.5M38.4 68.9h2.6M41 68.9h.1M218.8 122.2h.1M218.8 122.2h2.5M226.4 122.2h2.5M228.9 122.2h.1M261.9 122.2h.1M261.9 132.4h.1M261.9 122.2v2.5M261.9 129.8v2.6" fill="none" stroke="#f00" stroke-width=".25"/>
<circle cx="56.2" cy="61.2" r=".5" fill="#f0f"/>
<circle cx="56.2" cy="61.2" r=".5" fill="none" stroke="#f0f" stroke-width=".25"/>
<circle cx="56.2" cy="20.6" r=".5" fill="#f0f"/>
<circle cx="56.2" cy="20.6" r=".5" fill="none" stroke="#f0f" stroke-width=".25"/>
<circle cx="51.1" cy="28.2" r=".5" fill="#f0f"/>
<circle cx="51.1" cy="28.2" r=".5" fill="none" stroke="#f0f" stroke-width=".25"/>
<circle cx="46" cy="35.8" r=".5" fill="#f0f"/>
<circle cx="46" cy="35.8" r=".5" fill="none" stroke="#f0f" stroke-width=".25"/>
<circle cx="51.1" cy="68.8" r=".5" fill="#f0f"/>
<circle cx="51.1" cy="68.8" r=".5" fill="none" stroke="#f0f" stroke-width=".25"/>
<circle cx="46" cy="76.5" r=".5" fill="#f0f"/>
<circle cx="46" cy="76.5" r=".5" fill="none" stroke="#f0f" stroke-width=".25"/>
<circle cx="43.5" cy="147.6" r=".5" fill="#f0f"/>
<circle cx="43.5" cy="147.6" r=".5" fill="none" stroke="#f0f" stroke-width=".25"/>
<circle cx="53.6" cy="152.7" r=".5" fill="#f0f"/>
<circle cx="53.6" cy="152.7" r=".5" fill="none" stroke="#f0f" stroke-width=".25"/>
<circle cx="277.2" cy="96.8" r=".5" fill="#f0f"/>
<circle cx="277.2" cy="96.8" r=".5" fill="none" stroke="#f0f" stroke-width=".25"/>
<circle cx="58.7" cy="185.7" r=".5" fill="#f0f"/>
<circle cx="58.7" cy="185.7" r=".5" fill="none" stroke="#f0f" stroke-width=".25"/>
<circle cx="91.7" cy="180.6" r=".5" fill="#f0f"/>
<circle cx="91.7" cy="180.6" r=".5" fill="none" stroke="#f0f" stroke-width=".25"/>
<circle cx="201" cy="147.6" r=".5" fill="#f0f"/>
<circle cx="201" cy="147.6" r=".5" fill="none" stroke="#f0f" stroke-width=".25"/>
<circle cx="213.7" cy="147.6" r=".5" fill="#f0f"/>
<circle cx="213.7" cy="147.6" r=".5" fill="none" stroke="#f0f" stroke-width=".25"/>
<circle cx="234" cy="122.2" r=".5" fill="#f0f"/>
<circle cx="234" cy="122.2" r=".5" fill="none" stroke="#f0f" stroke-width=".25"/>
<circle cx="249.2" cy="122.2" r=".5" fill="#f0f"/>
<circle cx="249.2" cy="122.2" r=".5" fill="none" stroke="#f0f" stroke-width=".25"/>
<circle cx="213.7" cy="122.2" r=".5" fill="#f0f"/>
<circle cx="213.7" cy="122.2" r=".5" fill="none" stroke="#f0f" stroke-width=".25"/>
<circle cx="180.6" cy="147.6" r=".5" fill="#f0f"/>
<circle cx="180.6" cy="147.6" r=".5" fill="none" stroke="#f0f" stroke-width=".25"/>
<circle cx="25.7" cy="61.2" r=".5" fill="#f0f"/>
<circle cx="25.7" cy="61.2" r=".5" fill="none" stroke="#f0f" stroke-width=".25"/>
<circle cx="25.7" cy="68.8" r=".5" fill="#f0f"/>
<circle cx="25.7" cy="68.8" r=".5" fill="none" stroke="#f0f" stroke-width=".25"/>
<circle cx="33.3" cy="142.5" r=".5" fill="#f0f"/>
<circle cx="33.3" cy="142.5" r=".5" fill="none" stroke="#f0f" stroke-width=".25"/>
<g font-size="3.3" fill="#004040">
<text x="63.8" y="11.9">Salidas Digitales Banco 1</text>
<text x="63.8" y="52.5">Salidas Digitales Banco 2</text>
<text x="63.8" y="93.2">Salidas Digitales Banco 3</text>
<text x="63.8" y="133.8">Entradas Digitales</text>
</g>
<g font-size="2.3" fill="#000080">
<text x="277.2" y="7.4">X12</text>
<text x="277.2" y="9.9">RSV1,6 LB36</text>
<text x="30.8" y="58.2">R410</text>
<text x="38.4" y="58.2">4k7</text>
<text x="30.8" y="65.8">R411</text>
<text x="38.4" y="65.8">4k7</text>
<text x="30.8" y="73.4">R412</text>
<text x="38.4" y="73.4">4k7</text>
<text x="221.3" y="116.6">L6</text>
<text x="221.3" y="119.2">BLM41PG102</text>
<text x="216.2" y="126.8">C28</text>
<text x="216.2" y="129.3">10uF/25V</text>
<text x="236.5" y="131.9">U9</text>
<text x="251.8" y="126.8">C29</text>
<text x="251.8" y="129.3">100nF</text>
<text x="264.5" y="126.8">C30</text>
<text x="264.5" y="129.3">1uF</text>
<text x="35.9" y="134.4">R413</text>
<text x="35.9" y="136.9">4k7</text>
<text x="46" y="134.4">R414</text>
<text x="46" y="136.9">4k7</text>
<text x="56.2" y="134.4">R415</text>
<text x="56.2" y="136.9">4k7</text>
<text x="236.5" y="134.4">AD7476</text>
<text x="188.3" y="142">R31</text>
<text x="188.3" y="144.6">137k</text>
<text x="183.2" y="154.7">TVS70</text>
<text x="203.5" y="154.7">R32</text>
<text x="216.2" y="154.7">C31</text>
<text x="183.2" y="157.3">SMAJ10A</text>
<text x="203.5" y="157.3">68k</text>
<text x="216.2" y="157.8">220nF</text>
<text x="104.5" y="175">R409</text>
<text x="104.5" y="177.6">RXEF005</text>
<text x="46" y="180.1">R29</text>
<text x="46" y="182.7">2k2</text>
<text x="74" y="185.2">Q1</text>
<text x="74" y="187.7">MMBTA05LT</text>
<text x="94.3" y="190.3">TVS65</text>
<text x="61.3" y="192.8">R30</text>
<text x="61.3" y="195.4">47k</text>
<text x="94.3" y="192.8">SMAJ5.0A</text>
</g>
<g font-size="2.3">
<text x="252.5" y="16">+10VA</text>
<text x="10" y="21.1">DO_SCL</text>
<text x="10" y="28.7">DO_SDA</text>
<text x="10" y="36.4">DO_RST</text>
<text x="23.2" y="53.1">+3V3D</text>
<text x="261.7" y="102.4">+24VP</text>
<text x="30.8" y="124.2">+3V3D</text>
<text x="41" y="124.2">+3V3D</text>
<text x="51.1" y="124.2">+3V3D</text>
<text x="196.4" y="122.7">+3V3D</text>
<text x="234.5" y="132.6">1</text>
<text x="11" y="143">DI_SCL</text>
<text x="245.9" y="139.4">5</text>
<text x="272.1" y="140.5">AD_SDA</text>
<text x="11" y="148.1">DI_SDA</text>
<text x="220.8" y="147.1">3</text>
<text x="245.9" y="147.1">4</text>
<text x="273.1" y="148.1">AD_SCL</text>
<text x="11" y="153.2">DI_RST</text>
<text x="245.9" y="154.7">6</text>
<text x="273.1" y="155.7">AD_/CS</text>
<text x="12.3" y="158.3">DI_/INT</text>
<text x="234.5" y="164.1">2</text>
<text x="190.1" y="178.6">Oficina Técnica Universidad Carlos III de Madrid</text>
<text x="129.9" y="181.1">DIG_OUT_17_OC</text>
<text x="190.8" y="185.2">Sistema Emulador Planta Generación Eólica; Carrier E/S para placa MicroZed</text>
<text x="190.8" y="190.3">B3</text>
<text x="190.8" y="187.7">B3 E/S Digitales</text>
<text x="169.7" y="193.8">Size</text>
<text x="172.3" y="196.4">A4</text>
<text x="187.5" y="193.8">CODIGO OT</text>
<text x="190.1" y="196.4">OT-2017-4302</text>
<text x="235.8" y="193.8">Modified</text>
<text x="238.3" y="196.4">Thursday, February 15, 2018</text>
<text x="284" y="193.8">Rev</text>
<text x="286.6" y="196.4">1.0</text>
<text x="169.7" y="201.5">Designed by</text>
<text x="205.3" y="201.5">Checked by</text>
<text x="240.9" y="201.5">Approved by</text>
<text x="276.4" y="201.5">Sheet</text>
<text x="172.3" y="204">Ernesto García Ares</text>
<text x="207.8" y="204">&lt;Comprobado por&gt;</text>
<text x="243.4" y="204">&lt;Aprobado por&gt;</text>
<text x="279" y="204">6</text>
<text x="284" y="204">of 41</text>
</g>
<g font-size="2.3" fill="#f00">
<text x="262.4" y="17.4">M1_0to10V</text>
<text x="262.4" y="14.9">M1_10V</text>
<text x="130.4" y="22.5">DIG_OUT1</text>
<text x="130.4" y="20">DIG_OUT0</text>
<text x="262.4" y="22.5">DIG_OUT1</text>
<text x="262.4" y="20">DIG_OUT0</text>
<text x="130.4" y="27.6">DIG_OUT3</text>
<text x="130.4" y="25.1">DIG_OUT2</text>
<text x="262.4" y="27.6">DIG_OUT3</text>
<text x="262.4" y="25.1">DIG_OUT2</text>
<text x="130.4" y="32.7">DIG_OUT5</text>
<text x="130.4" y="35.2">DIG_OUT6</text>
<text x="130.4" y="30.1">DIG_OUT4</text>
<text x="262.4" y="35.2">DIG_OUT6</text>
<text x="262.4" y="32.7">DIG_OUT5</text>
<text x="262.4" y="30.1">DIG_OUT4</text>
<text x="130.4" y="37.8">DIG_OUT7</text>
<text x="262.4" y="37.8">DIG_OUT7</text>
<text x="262.4" y="40.3">DIG_OUT8</text>
<text x="262.4" y="47.9">DIG_OUT11</text>
<text x="262.4" y="45.4">DIG_OUT10</text>
<text x="262.4" y="42.8">DIG_OUT9</text>
<text x="262.4" y="53">DIG_OUT13</text>
<text x="262.4" y="50.5">DIG_OUT12</text>
<text x="262.4" y="58.1">DIG_OUT15</text>
<text x="262.4" y="55.5">DIG_OUT14</text>
<text x="130.4" y="65.7">DIG_OUT10</text>
<text x="130.4" y="63.2">DIG_OUT9</text>
<text x="130.4" y="60.6">DIG_OUT8</text>
<text x="262.4" y="65.7">DIG_OUT19</text>
<text x="262.4" y="63.2">DIG_OUT18</text>
<text x="262.4" y="60.6">DIG_OUT16</text>
<text x="130.4" y="68.2">DIG_OUT11</text>
<text x="130.4" y="70.8">DIG_OUT12</text>
<text x="262.4" y="68.2">DIG_OUT20</text>
<text x="262.4" y="70.8">DIG_OUT21</text>
<text x="130.4" y="73.3">DIG_OUT13</text>
<text x="130.4" y="75.9">DIG_OUT14</text>
<text x="262.4" y="75.9">DIG_IN0</text>
<text x="262.4" y="73.3">DIG_OUT22</text>
<text x="130.4" y="78.4">DIG_OUT15</text>
<text x="262.4" y="83.5">DIG_IN3</text>
<text x="262.4" y="80.9">DIG_IN2</text>
<text x="262.4" y="78.4">DIG_IN1</text>
<text x="262.4" y="88.6">DIG_IN5</text>
<text x="262.4" y="86">DIG_IN4</text>
<text x="262.4" y="91.1">DIG_IN6</text>
<text x="262.4" y="93.6">DIG_IN7</text>
<text x="130.4" y="101.3">DIG_OUT16</text>
<text x="130.4" y="103.8">DIG_OUT17</text>
<text x="130.4" y="106.3">DIG_OUT18</text>
<text x="130.4" y="108.9">DIG_OUT19</text>
<text x="130.4" y="111.4">DIG_OUT20</text>
<text x="130.4" y="114">DIG_OUT21</text>
<text x="278.4" y="110">D</text>
<text x="130.4" y="116.5">DIG_OUT22</text>
<text x="214.9" y="135.4">D</text>
<text x="250.5" y="135.4">D</text>
<text x="263.2" y="135.4">D</text>
<text x="132.9" y="141.9">DIG_IN0</text>
<text x="132.9" y="149.5">DIG_IN3</text>
<text x="132.9" y="144.4">DIG_IN1</text>
<text x="132.9" y="147">DIG_IN2</text>
<text x="163.4" y="147">M1_0to10V</text>
<text x="132.9" y="152.1">DIG_IN4</text>
<text x="132.9" y="154.6">DIG_IN5</text>
<text x="132.9" y="159.7">DIG_IN7</text>
<text x="132.9" y="157.1">DIG_IN6</text>
<text x="181.9" y="165.9">D</text>
<text x="202.2" y="165.9">D</text>
<text x="214.9" y="165.9">D</text>
<text x="235.3" y="168.5">D</text>
<text x="31.3" y="185.1">DIG_OUT17</text>
<text x="60" y="204">D</text>
<text x="75.2" y="204">D</text>
<text x="93" y="204">D</text>
</g>
<g font-size="2.3" fill="#004080">
<text x="283.5" y="14">1</text>
<text x="283.5" y="16.6">2</text>
<text x="66.9" y="21.6">DO_SCL</text>
<text x="112.8" y="21.6">DIG_OUT0</text>
<text x="283.5" y="19.1">3</text>
<text x="283.5" y="21.6">4</text>
<text x="66.9" y="29.3">DO_SDA</text>
<text x="112.8" y="24.2">DIG_OUT1</text>
<text x="112.8" y="26.7">DIG_OUT2</text>
<text x="112.8" y="29.3">DIG_OUT3</text>
<text x="283.5" y="24.2">5</text>
<text x="283.5" y="26.7">6</text>
<text x="283.5" y="29.3">7</text>
<text x="112.8" y="31.8">DIG_OUT4</text>
<text x="112.8" y="34.3">DIG_OUT5</text>
<text x="283.5" y="31.8">8</text>
<text x="283.5" y="34.3">9</text>
<text x="66.9" y="36.9">DO_RST</text>
<text x="112.8" y="36.9">DIG_OUT6</text>
<text x="112.8" y="39.4">DIG_OUT7</text>
<text x="283.5" y="36.9">10</text>
<text x="283.5" y="39.4">11</text>
<text x="283.5" y="42">12</text>
<text x="283.5" y="44.5">13</text>
<text x="283.5" y="47">14</text>
<text x="283.5" y="49.6">15</text>
<text x="283.5" y="52.1">16</text>
<text x="283.5" y="54.7">17</text>
<text x="283.5" y="57.2">18</text>
<text x="283.5" y="59.7">19</text>
<text x="66.9" y="62.3">DO_SCL</text>
<text x="112.8" y="62.3">DIG_OUT8</text>
<text x="112.8" y="64.8">DIG_OUT9</text>
<text x="283.5" y="62.3">20</text>
<text x="283.5" y="64.8">21</text>
<text x="66.9" y="69.9">DO_SDA</text>
<text x="111.5" y="67.4">DIG_OUT10</text>
<text x="111.5" y="69.9">DIG_OUT11</text>
<text x="283.5" y="67.4">22</text>
<text x="283.5" y="69.9">23</text>
<text x="66.9" y="77.5">DO_RST</text>
<text x="111.5" y="72.4">DIG_OUT12</text>
<text x="111.5" y="75">DIG_OUT13</text>
<text x="111.5" y="77.5">DIG_OUT14</text>
<text x="283.5" y="72.4">24</text>
<text x="283.5" y="75">25</text>
<text x="283.5" y="77.5">26</text>
<text x="111.5" y="80.1">DIG_OUT15</text>
<text x="283.5" y="80.1">27</text>
<text x="283.5" y="82.6">28</text>
<text x="283.5" y="85.1">29</text>
<text x="283.5" y="87.7">30</text>
<text x="283.5" y="90.2">31</text>
<text x="283.5" y="92.8">32</text>
<text x="283.5" y="95.3">33</text>
<text x="283.5" y="97.8">34</text>
<text x="283.5" y="100.4">35</text>
<text x="66.9" y="102.9">DO_SCL</text>
<text x="111.5" y="102.9">DIG_OUT16</text>
<text x="111.5" y="108">DIG_OUT18</text>
<text x="111.5" y="105.5">DIG_OUT17</text>
<text x="283.5" y="102.9">36</text>
<text x="66.9" y="110.5">DO_SDA</text>
<text x="111.5" y="110.5">DIG_OUT19</text>
<text x="111.5" y="113.1">DIG_OUT20</text>
<text x="66.9" y="118.2">DO_RST</text>
<text x="111.5" y="115.6">DIG_OUT21</text>
<text x="111.5" y="118.2">DIG_OUT22</text>
<text x="66.9" y="143.6">DI_SCL</text>
<text x="115.4" y="143.6">DIG_IN0</text>
<text x="231.6" y="138.2">VDD</text>
<text x="235.2" y="141">SDATA</text>
<text x="66.9" y="148.6">DI_SDA</text>
<text x="115.4" y="146.1">DIG_IN1</text>
<text x="115.4" y="148.6">DIG_IN2</text>
<text x="225.1" y="148.6">VIN</text>
<text x="236.9" y="148.6">SCLK</text>
<text x="66.9" y="153.7">DI_RST</text>
<text x="115.4" y="151.2">DIG_IN3</text>
<text x="115.4" y="153.7">DIG_IN4</text>
<text x="66.9" y="158.8">DI_/INT</text>
<text x="115.4" y="156.3">DIG_IN5</text>
<text x="115.4" y="158.8">DIG_IN6</text>
<text x="115.4" y="161.3">DIG_IN7</text>
<text x="232.7" y="159">GND</text>
<text x="239.1" y="156.3">/CS</text>
</g>
<text font-size="2.3" fill="#00f" x="107" y="179.1">+t</text>
<g font-size="1.8">
<text x="32" y="2">5</text>
<text x="90.2" y="2">4</text>
<text x="148.5" y="2">3</text>
<text x="206.8" y="2">2</text>
<text x="265" y="2">1</text>
<text x=".8" y="30">D</text>
<text x="294.9" y="30">D</text>
<text x=".8" y="81">C</text>
<text x="294.9" y="81">C</text>
<text x=".8" y="132.1">B</text>
<text x="294.9" y="132.1">B</text>
<text x=".8" y="183.1">A</text>
<text x="294.9" y="183.1">A</text>
<text x="32" y="209">5</text>
<text x="90.2" y="209">4</text>
<text x="148.5" y="209">3</text>
<text x="206.8" y="209">2</text>
<text x="265" y="209">1</text>
</g>
</svg>
